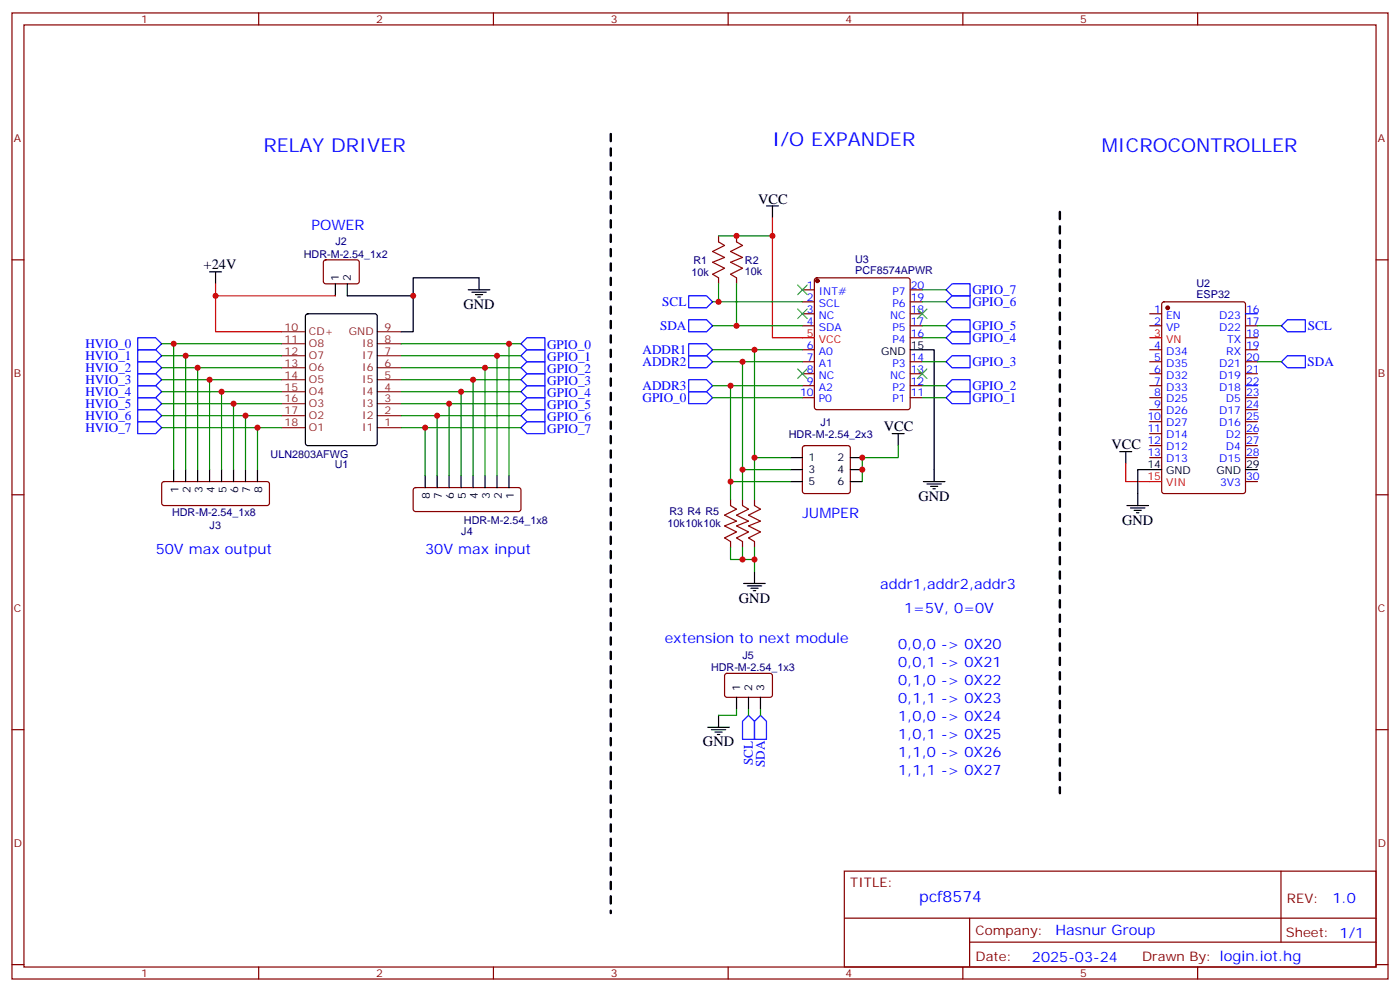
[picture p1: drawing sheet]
<svg xmlns="http://www.w3.org/2000/svg" width="412mm" height="292mm" viewBox="0 0 412 292" stroke-linecap="round" stroke-linejoin="round" font-family="sans-serif">
<g fill="none" stroke="#870000" stroke-width=".35">
<path d="M3.5 3.8h405.4v284.3h-405.4zM7.1 7.3h398.2v277.3h-398.2zM76.2 3.8v3.5M145.3 3.8v3.5M214.5 3.8v3.5M283.6 3.8v3.5M352.8 3.8v3.5M3.5 76.5h3.6M95.5 76.7l.5-.2h9.4l.4 .7v5.9l-.7 .4h-9.4l-.5-.7v-5.6zM211.7 69.4v1.8M217 69.4v1.8M405.3 76.5h3.6"/>
<path d="M211.7 81.8v1.7M217 81.8v1.7M236.4 92.4h3.5M236.4 95.9h3.5M236.4 85.3h3.5M236.4 88.8h3.5M240.1 82l.5-.2h26.8l.5 .2 .2 .5v37.4l-.2 .5-.5 .2h-26.8l-.5-.3-.2-.4v-37.4zM268.1 92.4h3.5M268.1 95.9h3.5M268.1 99.4h3.5M268.1 85.3h3.5M268.1 88.8h3.5"/>
<path d="M338.7 92.4h3.5M338.7 95.9h3.5M342.4 89l.5-.2h23.3l.6 .5 .1 55.3-.5 .6-23.5 .1-.7-.5v-55.3zM366.9 95.9h3.5M366.9 99.4h3.5M236.4 102.9h3.5M236.4 106.5h3.5M236.4 110h3.5M236.4 113.5h3.5M236.4 117.1h3.5M268.1 106.5h3.5M268.1 110h3.5"/>
<path d="M268.1 113.5h3.5M268.1 117.1h3.5M338.7 102.9h3.5M338.7 106.5h3.5M338.7 110h3.5M338.7 113.5h3.5M338.7 117.1h3.5M366.9 102.9h3.5M366.9 106.5h3.5M366.9 110h3.5M366.9 117.1h3.5M236.6 131.4l.5-.2h12.7l.5 .2 .2 .5v12.7l-.3 .5-.4 .2h-12.7l-.5-.3-.2-.4v-12.7z"/>
<path d="M338.7 120.6h3.5M338.7 124.1h3.5M338.7 127.6h3.5M338.7 131.2h3.5M338.7 134.7h3.5M366.9 120.6h3.5M366.9 124.1h3.5M366.9 127.6h3.5M366.9 131.2h3.5M366.9 134.7h3.5M3.5 145.6h3.6M47.9 142l.4-.3h30.4l.5 .3 .2 .5v5.6l-.3 .5-.4 .2h-30.4l-.5-.2-.2-.5v-5.6z"/>
<path d="M121.9 143.7l.5-.2h30.4l.5 .2 .2 .5v5.7l-.3 .5-.4 .2h-30.4l-.5-.3-.2-.4v-5.7zM215.2 147v1.8M215.2 159.4v1.7M218.7 147v1.8M218.7 159.4v1.7M222.2 147v1.8M222.2 159.4v1.7M366.9 141.7h3.5M405.3 145.6h3.6M213.7 198.4l.4-.2h13l.4 .7v5.9l-.7 .4h-12.9l-.5-.7v-5.6zM3.5 214.8h3.6M405.3 214.8h3.6"/>
<path d="M248.7 256.4h156.6v28.2h-156.6zM377.3 256.4v20.9M248.7 270.2h156.5M285.6 277.3h119.6M285.6 270.2v14.2M3.5 283.9h3.6M76.2 284.6v3.5M145.3 284.6v3.5M214.5 284.6v3.5M283.6 284.6v3.5M352.8 284.6v3.5M405.3 283.9h3.6"/>
</g>
<g fill="#870000" stroke="#870000" stroke-width=".35">
<circle cx="344" cy="90.6" r=".53"/>
<circle cx="240.8" cy="82.7" r=".53"/>
</g>
<path d="M227.5 64.1v35.3h12.4M63.5 83.5v14.1h19.4M63.5 87.1h35.3M338.7 99.4h3.5M331.6 136.5v5.2h10.6" fill="none" stroke="#f00" stroke-width=".35"/>
<g fill="none" stroke="#000" stroke-width=".35">
<path d="M225.8 60.6h3.5M227.5 60.6v3.5M61.7 80h3.6M63.5 80v3.5M90.2 92.6l.5-.2h19.7l.7 .4v37.7l-.4 .6-20 .1-.7-.5v-37.6zM98.8 83.5v3.6M102.3 83.5v3.6h19.4M137.9 85.3h6.4M139 86h4.2M140.1 86.7h2.1M140.8 87.4h.7M141.1 85.3v-3.5h-19.4v15.8h-3.5"/>
<path d="M268.1 102.9h7.1v38.8M51.2 138.2v3.5M54.7 138.2v3.5M58.2 138.2v3.5M61.7 138.2v3.5M65.3 138.2v3.5M68.8 138.2v3.5M72.3 138.2v3.5M75.8 138.2v3.5M125.2 140v3.5M128.8 140v3.5M132.3 140v3.5"/>
<path d="M135.8 140v3.5M139.3 140v3.5M142.9 140v3.5M146.4 140v3.5M149.9 140v3.5M232.8 138.2h3.6M232.8 134.7h3.6M250.5 138.2h3.5M250.5 134.7h3.5M262.8 127.6h3.5M264.6 127.6v3.6M329.8 132.9h3.6"/>
<path d="M331.6 132.9v3.6M342.2 138.2h-7.1v10.6M366.9 138.2h3.5M232.8 141.7h3.6M250.5 141.7h3.5M272 141.7h6.3M273 142.5h4.3M274.1 143.2h2.1M274.8 143.9h.7M332 148.8h6.3M333 149.5h4.3M334.1 150.2h2.1"/>
<path d="M334.8 150.9h.7M219.1 171.7h6.3M220.1 172.4h4.3M221.2 173.1h2.1M221.9 173.8h.7M222.2 168.2v3.5M208.5 214.1h6.3M209.5 214.8h4.3M210.6 215.5h2.1M211.3 216.2h.7M211.7 210.5v3.6M217 205.2v3.6"/>
<path d="M220.5 205.2v3.6M224 205.2v3.6"/>
</g>
<g fill="none" stroke="#00f" stroke-width=".35">
<path d="M40.6 99.4h5.3l1.7 1.8-1.7 1.7h-5.3zM155.2 99.4h5.3v3.5h-5.3l-1.7-1.7zM202.8 87.1h5.3l1.8 1.7-1.8 1.8h-5.3zM202.8 94.1h5.3l1.8 1.8-1.8 1.7h-5.3zM278.7 85.3l1.8-1.8h5.3v3.6h-5.3zM278.7 88.8l1.8-1.7h5.3v3.5h-5.3zM278.7 95.9l1.8-1.8h5.3v3.5h-5.3zM278.7 99.4l1.8-1.8h5.3v3.6h-5.3zM366.9 92.4h3.5M377.5 95.9l1.7-1.8h5.3v3.5h-5.3zM40.6 117.1h5.3l1.7 1.7-1.7 1.8h-5.3zM40.6 113.5h5.3l1.7 1.8-1.7 1.8h-5.3z"/>
<path d="M40.6 110h5.3l1.7 1.8-1.7 1.7h-5.3zM40.6 106.5h5.3l1.7 1.7-1.7 1.8h-5.3zM40.6 102.9h5.3l1.7 1.8-1.7 1.8h-5.3zM155.2 102.9h5.3v3.6h-5.3l-1.7-1.8zM155.2 106.5h5.3v3.5h-5.3l-1.7-1.8zM155.2 110h5.3v3.5h-5.3l-1.7-1.7zM155.2 113.5h5.3v3.6h-5.3l-1.7-1.8zM155.2 117.1h5.3v3.5h-5.3l-1.7-1.8zM202.8 115.3h5.3l1.8 1.8-1.8 1.7h-5.3zM202.8 101.2h5.3l1.8 1.7-1.8 1.8h-5.3zM202.8 104.7h5.3l1.8 1.8-1.8 1.7h-5.3zM202.8 111.8h5.3l1.8 1.7-1.8 1.8h-5.3z"/>
<path d="M278.7 106.5l1.8-1.8h5.3v3.5h-5.3zM278.7 113.5l1.8-1.7h5.3v3.5h-5.3zM278.7 117.1l1.8-1.8h5.3v3.5h-5.3zM366.9 113.5h3.5M377.5 106.5l1.7-1.8h5.3v3.5h-5.3zM40.6 124.1h5.3l1.7 1.8-1.7 1.7h-5.3zM40.6 120.6h5.3l1.7 1.7-1.7 1.8h-5.3zM155.2 120.6h5.3v3.5h-5.3l-1.7-1.8zM155.2 124.1h5.3v3.5h-5.3l-1.7-1.7zM220.5 210.5l1.7 1.8v5.3h-3.5v-5.3zM224 210.5l1.8 1.8v5.3h-3.6v-5.3z"/>
</g>
<g fill="none" stroke="#8c2424" stroke-width=".35">
<path d="M82.9 97.6h7.1M111.1 97.6h7.1M82.9 118.8h7.1M82.9 115.3h7.1M82.9 111.8h7.1M82.9 108.2h7.1M82.9 104.7h7.1M82.9 101.2h7.1M111.1 118.8h7.1M111.1 115.3h7.1M111.1 111.8h7.1M111.1 108.2h7.1"/>
<path d="M111.1 104.7h7.1M111.1 101.2h7.1M82.9 125.9h7.1M82.9 122.3h7.1M111.1 125.9h7.1M111.1 122.3h7.1"/>
</g>
<path d="M234.9 90.9l2.9 2.9M234.9 83.9l2.9 2.8M237.8 90.9l-2.9 2.9M237.8 83.9l-2.9 2.8M270.2 90.9l2.8 2.9M273 90.9l-2.8 2.9M234.9 108.6l2.9 2.8M237.8 108.6l-2.9 2.8M270.2 108.6l2.8 2.8M273 108.6l-2.8 2.8" fill="none" stroke="#3c3" stroke-width=".35"/>
<g fill="none" stroke="#008700" stroke-width=".35">
<path d="M211.7 69.4h15.8M209.9 88.8h26.5M209.9 95.9h26.5M211.7 83.5v5.3M217 83.5v12.4M271.6 88.8h7.1M271.6 95.9h7.1M271.6 99.4h7.1M271.6 85.3h7.1M370.4 95.9h7.1M47.6 104.7h35.3M47.6 108.2h35.3"/>
<path d="M47.6 111.8h35.3M47.6 115.3h35.3M47.6 118.8h35.3M47.6 101.2h35.3M51.2 101.2v37M54.7 104.7v33.5M58.2 108.2v30M61.7 111.8v26.4M65.3 115.3v22.9M68.8 118.8v19.4M118.2 104.7h35.3M118.2 108.2h35.3"/>
<path d="M118.2 111.8h35.3M118.2 115.3h35.3M118.2 118.8h35.3M118.2 101.2h35.3M132.3 118.8v21.2M135.8 115.3v24.7M139.3 111.8v28.2M142.9 108.2v31.8M146.4 104.7v35.3M149.9 101.2v38.8M209.9 113.5h26.5M209.9 117.1h26.5"/>
<path d="M209.9 106.5h26.5M209.9 102.9h26.5M215.2 113.5v28.2h17.6M218.7 106.5v31.7h14.1M222.2 102.9v31.8h10.6M271.6 113.5h7.1M271.6 117.1h7.1M271.6 106.5h7.1M370.4 106.5h7.1M47.6 122.3h35.3M47.6 125.9h35.3M72.3 122.3v15.9"/>
<path d="M75.8 125.9v12.3M118.2 122.3h35.3M118.2 125.9h35.3M125.2 125.9v14.1M128.8 122.3v17.7M218.7 138.2v8.8M222.2 134.7v12.3M264.6 131.2v3.5h-10.6v7M215.2 141.7v5.3M215.2 161.1v3.6h7v3.5M218.7 161.1v3.6M222.2 161.1v3.6"/>
<path d="M217 208.8v1.7h-5.3M220.5 208.8v1.7M224 208.8v1.7"/>
</g>
<path d="M211.7 71.2l1.7 1-3.5 1.8 3.5 1.8-3.5 1.4 3.5 1.8-3.5 1.7 1.8 1.1M217 71.2l1.7 1-3.5 1.8 3.5 1.8-3.5 1.4 3.5 1.8-3.5 1.7 1.8 1.1M215.2 148.8l1.8 1.1-3.6 1.7 3.6 1.8-3.6 1.4 3.6 1.8-3.6 1.7 1.8 1.1M218.7 148.8l1.8 1.1-3.5 1.7 3.5 1.8-3.5 1.4 3.5 1.8-3.5 1.7 1.7 1.1M222.2 148.8l1.8 1.1-3.5 1.7 3.5 1.8-3.5 1.4 3.5 1.8-3.5 1.7 1.7 1.1" fill="none" stroke="#a10000" stroke-width=".35"/>
<path d="M179.9 39.4v229.3M312.2 62.4v171.1" fill="none" stroke="#000" stroke-width=".71" stroke-dasharray="2.1 2.1"/>
<g fill="#c00">
<circle cx="211.7" cy="88.8" r=".88"/>
<circle cx="217" cy="95.9" r=".88"/>
<circle cx="227.5" cy="69.4" r=".88"/>
<circle cx="217" cy="69.4" r=".88"/>
<circle cx="254" cy="138.2" r=".88"/>
<circle cx="254" cy="134.7" r=".88"/>
<circle cx="222.3" cy="102.9" r=".88"/>
<circle cx="218.7" cy="106.5" r=".88"/>
<circle cx="215.2" cy="113.5" r=".88"/>
<circle cx="215.2" cy="141.7" r=".88"/>
<circle cx="218.7" cy="138.2" r=".88"/>
<circle cx="222.3" cy="134.7" r=".88"/>
<circle cx="222.3" cy="164.7" r=".88"/>
<circle cx="218.7" cy="164.7" r=".88"/>
<circle cx="75.8" cy="125.9" r=".88"/>
<circle cx="72.3" cy="122.3" r=".88"/>
<circle cx="68.8" cy="118.8" r=".88"/>
<circle cx="65.3" cy="115.3" r=".88"/>
<circle cx="61.7" cy="111.8" r=".88"/>
<circle cx="58.2" cy="108.2" r=".88"/>
<circle cx="54.7" cy="104.7" r=".88"/>
<circle cx="51.2" cy="101.2" r=".88"/>
<circle cx="125.2" cy="125.9" r=".88"/>
<circle cx="128.8" cy="122.3" r=".88"/>
<circle cx="132.3" cy="118.8" r=".88"/>
<circle cx="135.8" cy="115.3" r=".88"/>
<circle cx="139.3" cy="111.8" r=".88"/>
<circle cx="142.9" cy="108.2" r=".88"/>
<circle cx="146.4" cy="104.7" r=".88"/>
<circle cx="149.9" cy="101.2" r=".88"/>
<circle cx="121.7" cy="87.1" r=".88"/>
<circle cx="63.5" cy="87.1" r=".88"/>
</g>
<g font-size="5.6" fill="#00f">
<text x="77.6" y="44.7">RELAY DRIVER</text>
<text x="227.5" y="43">I/O EXPANDER</text>
<text x="324.6" y="44.7">MICROCONTROLLER</text>
</g>
<text font-size="4.6" fill="#00f" x="270.8" y="265.4">pcf8574</text>
<g font-size="4.2">
<text x="223.3" y="59.9">VCC</text>
<text x="60" y="79.3">+24V</text>
<text x="136.5" y="90.9">GND</text>
<text x="260.3" y="126.9">VCC</text>
<text x="327.4" y="132.2">VCC</text>
<text x="270.6" y="147.4">GND</text>
<text x="330.6" y="154.4">GND</text>
<text x="217.7" y="177.4">GND</text>
<text x="207.1" y="219.7">GND</text>
</g>
<g font-size="4.2" fill="#00f">
<text x="91.7" y="67.7">POWER</text>
<text x="236.4" y="152.3">JUMPER</text>
<text x="45.9" y="162.9">50V max output</text>
<text x="125.2" y="162.9">30V max input</text>
<text x="259.3" y="173.5">addr1,addr2,addr3</text>
<text x="266.3" y="180.6">1=5V, 0=0V</text>
<text x="195.8" y="189.4">extension to next module</text>
<text x="264.6" y="191.1">0,0,0 -&gt; 0X20</text>
<text x="264.6" y="196.4">0,0,1 -&gt; 0X21</text>
<text x="264.6" y="201.7">0,1,0 -&gt; 0X22</text>
<text x="264.6" y="207">0,1,1 -&gt; 0X23</text>
<text x="264.6" y="212.3">1,0,0 -&gt; 0X24</text>
<text x="264.6" y="217.6">1,0,1 -&gt; 0X25</text>
<text x="264.6" y="222.9">1,1,0 -&gt; 0X26</text>
<text x="264.6" y="228.2">1,1,1 -&gt; 0X27</text>
<text x="392.5" y="265.7">1.0</text>
<text x="310.9" y="275.2">Hasnur Group</text>
<text x="304" y="283">2025-03-24</text>
</g>
<g font-size="3.9" fill="#00f">
<text x="286.5" y="86.6">GPIO_7</text>
<text x="195.1" y="90.1">SCL</text>
<text x="286.5" y="90.1">GPIO_6</text>
<text x="194.4" y="97.1">SDA</text>
<text x="286.5" y="97.1">GPIO_5</text>
<text x="286.5" y="100.7">GPIO_4</text>
<text x="385.2" y="97.2">SCL</text>
<text x="25.2" y="102.5">HVIO_0</text>
<text x="25.2" y="106">HVIO_1</text>
<text x="161.2" y="102.8">GPIO_0</text>
<text x="161.2" y="106.3">GPIO_1</text>
<text x="189.3" y="104.2">ADDR1</text>
<text x="189.3" y="107.7">ADDR2</text>
<text x="286.5" y="107.7">GPIO_3</text>
<text x="385.2" y="107.7">SDA</text>
<text x="25.2" y="113.1">HVIO_3</text>
<text x="25.2" y="109.5">HVIO_2</text>
<text x="161.2" y="109.8">GPIO_2</text>
<text x="161.2" y="113.3">GPIO_3</text>
<text x="25.2" y="116.6">HVIO_4</text>
<text x="161.2" y="116.9">GPIO_4</text>
<text x="189.3" y="118.3">GPIO_0</text>
<text x="189.3" y="114.8">ADDR3</text>
<text x="286.5" y="114.8">GPIO_2</text>
<text x="286.5" y="118.3">GPIO_1</text>
<text x="25.2" y="123.6">HVIO_6</text>
<text x="25.2" y="120.1">HVIO_5</text>
<text x="161.2" y="120.4">GPIO_5</text>
<text x="161.2" y="123.9">GPIO_6</text>
<text x="25.2" y="127.2">HVIO_7</text>
<text x="161.2" y="127.4">GPIO_7</text>
<text x="221.7" y="225.2" transform="rotate(-90 221.7 225.2)">SCL</text>
<text x="225.3" y="225.8" transform="rotate(-90 225.3 225.8)">SDA</text>
</g>
<g font-size="3.9" fill="#800">
<text x="250.5" y="261">TITLE:</text>
<text x="379.1" y="265.7">REV:</text>
<text x="287.4" y="275.2">Company:</text>
<text x="378.7" y="275.8">Sheet: 1/1</text>
<text x="287.4" y="282.9">Date:</text>
<text x="336.4" y="282.9">Drawn By: login.iot.hg</text>
</g>
<g font-size="3.2" fill="#800">
<text x="41.6" y="6.8">1</text>
<text x="110.8" y="6.8">2</text>
<text x="179.9" y="6.8">3</text>
<text x="249.1" y="6.8">4</text>
<text x="318.2" y="6.8">5</text>
<text x="4.1" y="41.9">A</text>
<text x="405.9" y="41.9">A</text>
<text x="4.1" y="111.1">B</text>
<text x="405.9" y="111.1">B</text>
<text x="4.1" y="180.2">C</text>
<text x="405.9" y="180.2">C</text>
<text x="4.1" y="249.3">D</text>
<text x="405.9" y="249.3">D</text>
<text x="41.6" y="287.6">1</text>
<text x="110.8" y="287.6">2</text>
<text x="179.9" y="287.6">3</text>
<text x="249.1" y="287.6">4</text>
<text x="318.2" y="287.6">5</text>
</g>
<g font-size="3.2" fill="#000080">
<text x="89.5" y="75.9">HDR-M-2.54_1x2</text>
<text x="98.8" y="72.2">J2</text>
<text x="204.3" y="77.6">R1</text>
<text x="219.4" y="77.6">R2</text>
<text x="251.9" y="77.5">U3</text>
<text x="203.7" y="81.2">10k</text>
<text x="219.4" y="80.8">10k</text>
<text x="251.9" y="80.7">PCF8574APWR</text>
<text x="352.4" y="87.8">ESP32</text>
<text x="352.4" y="84.6">U2</text>
<text x="241.7" y="125.3">J1</text>
<text x="232.4" y="128.8">HDR-M-2.54_2x3</text>
<text x="79.7" y="134.7">ULN2803AFWG</text>
<text x="98.6" y="137.9">U1</text>
<text x="50.7" y="152">HDR-M-2.54_1x8</text>
<text x="61.8" y="155.6">J3</text>
<text x="136.7" y="154.1">HDR-M-2.54_1x8</text>
<text x="196.6" y="155.2">10k10k10k</text>
<text x="197.2" y="151.7">R3 R4 R5</text>
<text x="135.9" y="157.3">J4</text>
<text x="209.4" y="197.5">HDR-M-2.54_1x3</text>
<text x="218.7" y="194">J5</text>
</g>
<g font-size="3.2">
<text x="99.8" y="82.8" transform="rotate(-90 99.8 82.8)">1</text>
<text x="103.4" y="82.8" transform="rotate(-90 103.4 82.8)">2</text>
<text x="259.5" y="104.4">GND</text>
<text x="268.3" y="102.6">15</text>
<text x="238.1" y="135.7">1</text>
<text x="246.7" y="135.7">2</text>
<text x="338" y="137.9">14</text>
<text x="367.1" y="137.9">29</text>
<text x="238.1" y="139.3">3</text>
<text x="238.1" y="142.8">5</text>
<text x="246.7" y="139.3">4</text>
<text x="246.7" y="142.8">6</text>
<text x="343.5" y="139.6">GND</text>
<text x="358.3" y="139.6">GND</text>
<text x="52.6" y="145.1" transform="rotate(-90 52.6 145.1)">1</text>
<text x="56.1" y="145.1" transform="rotate(-90 56.1 145.1)">2</text>
<text x="59.6" y="145.1" transform="rotate(-90 59.6 145.1)">3</text>
<text x="63.1" y="145.1" transform="rotate(-90 63.1 145.1)">4</text>
<text x="66.7" y="145.1" transform="rotate(-90 66.7 145.1)">5</text>
<text x="70.2" y="145.1" transform="rotate(-90 70.2 145.1)">6</text>
<text x="73.7" y="145.1" transform="rotate(-90 73.7 145.1)">7</text>
<text x="77.3" y="145.1" transform="rotate(-90 77.3 145.1)">8</text>
<text x="126.6" y="146.8" transform="rotate(-90 126.6 146.8)">8</text>
<text x="130.2" y="146.8" transform="rotate(-90 130.2 146.8)">7</text>
<text x="133.7" y="146.8" transform="rotate(-90 133.7 146.8)">6</text>
<text x="137.2" y="146.8" transform="rotate(-90 137.2 146.8)">5</text>
<text x="140.8" y="146.8" transform="rotate(-90 140.8 146.8)">4</text>
<text x="144.3" y="146.8" transform="rotate(-90 144.3 146.8)">3</text>
<text x="147.8" y="146.8" transform="rotate(-90 147.8 146.8)">2</text>
<text x="151.3" y="146.8" transform="rotate(-90 151.3 146.8)">1</text>
<text x="218" y="203.5" transform="rotate(-90 218 203.5)">1</text>
<text x="221.5" y="203.5" transform="rotate(-90 221.5 203.5)">2</text>
<text x="225.1" y="203.5" transform="rotate(-90 225.1 203.5)">3</text>
</g>
<g font-size="3.2" fill="#00f">
<text x="237.7" y="84.9">1</text>
<text x="237.7" y="88.5">2</text>
<text x="241.2" y="86.7">INT#</text>
<text x="262.9" y="86.7">P7</text>
<text x="268.3" y="88.5">19</text>
<text x="268.3" y="84.9">20</text>
<text x="237.7" y="92">3</text>
<text x="237.7" y="95.5">4</text>
<text x="241.2" y="90.2">SCL</text>
<text x="241.2" y="93.8">NC</text>
<text x="262.2" y="93.8">NC</text>
<text x="262.9" y="90.2">P6</text>
<text x="268.3" y="95.5">17</text>
<text x="268.3" y="92">18</text>
<text x="340" y="92">1</text>
<text x="340" y="95.5">2</text>
<text x="343.5" y="93.8">EN</text>
<text x="359.1" y="93.8">D23</text>
<text x="367.1" y="92">16</text>
<text x="367.1" y="95.5">17</text>
<text x="241.2" y="97.3">SDA</text>
<text x="262.9" y="100.8">P4</text>
<text x="262.9" y="97.3">P5</text>
<text x="268.3" y="99.1">16</text>
<text x="343.5" y="97.3">VP</text>
<text x="359.1" y="97.3">D22</text>
<text x="361.5" y="100.8">TX</text>
<text x="367.1" y="99.1">18</text>
<text x="237.7" y="102.6">6</text>
<text x="237.7" y="106.1">7</text>
<text x="241.2" y="104.4">A0</text>
<text x="241.2" y="107.9">A1</text>
<text x="262.9" y="107.9">P3</text>
<text x="268.3" y="106.1">14</text>
<text x="340" y="102.6">4</text>
<text x="340" y="106.1">5</text>
<text x="343.5" y="104.4">D34</text>
<text x="343.5" y="107.9">D35</text>
<text x="359.1" y="107.9">D21</text>
<text x="361.2" y="104.4">RX</text>
<text x="367.1" y="102.6">19</text>
<text x="367.1" y="106.1">20</text>
<text x="237.7" y="109.6">8</text>
<text x="237.7" y="113.2">9</text>
<text x="241.2" y="111.4">NC</text>
<text x="262.2" y="111.4">NC</text>
<text x="268.3" y="113.2">12</text>
<text x="268.3" y="109.6">13</text>
<text x="340" y="109.6">6</text>
<text x="340" y="113.2">7</text>
<text x="343.5" y="111.4">D32</text>
<text x="359.1" y="111.4">D19</text>
<text x="367.1" y="109.6">21</text>
<text x="367.1" y="113.2">22</text>
<text x="235.7" y="116.7">10</text>
<text x="241.2" y="114.9">A2</text>
<text x="241.2" y="118.5">P0</text>
<text x="262.9" y="118.5">P1</text>
<text x="262.9" y="114.9">P2</text>
<text x="268.3" y="116.7">11</text>
<text x="340" y="116.7">8</text>
<text x="343.5" y="114.9">D33</text>
<text x="343.5" y="118.5">D25</text>
<text x="359.1" y="114.9">D18</text>
<text x="361.1" y="118.5">D5</text>
<text x="367.1" y="116.7">23</text>
<text x="338" y="123.8">10</text>
<text x="340" y="120.2">9</text>
<text x="343.5" y="122">D26</text>
<text x="343.5" y="125.5">D27</text>
<text x="359.1" y="122">D17</text>
<text x="359.1" y="125.5">D16</text>
<text x="367.1" y="120.2">24</text>
<text x="367.1" y="123.8">25</text>
<text x="338" y="127.3">11</text>
<text x="338" y="130.8">12</text>
<text x="343.5" y="129">D14</text>
<text x="361.1" y="129">D2</text>
<text x="367.1" y="130.8">27</text>
<text x="367.1" y="127.3">26</text>
<text x="338" y="134.3">13</text>
<text x="343.5" y="132.6">D12</text>
<text x="343.5" y="136.1">D13</text>
<text x="359.1" y="136.1">D15</text>
<text x="361.1" y="132.6">D4</text>
<text x="367.1" y="134.3">28</text>
<text x="359.4" y="143.2">3V3</text>
<text x="367.1" y="141.4">30</text>
</g>
<g font-size="3.2" fill="#8d2323">
<text x="83.8" y="100.8">11</text>
<text x="83.8" y="97.3">10</text>
<text x="91" y="98.7">CD+</text>
<text x="102.8" y="98.7">GND</text>
<text x="113.2" y="100.8">8</text>
<text x="113.2" y="97.3">9</text>
<text x="83.8" y="107.9">13</text>
<text x="83.8" y="104.4">12</text>
<text x="91" y="102.2">O8</text>
<text x="91" y="105.8">O7</text>
<text x="106.7" y="105.8">I7</text>
<text x="106.7" y="102.2">I8</text>
<text x="113.2" y="107.9">6</text>
<text x="113.2" y="104.4">7</text>
<text x="83.8" y="111.4">14</text>
<text x="91" y="112.8">O5</text>
<text x="91" y="109.3">O6</text>
<text x="106.7" y="112.8">I5</text>
<text x="106.7" y="109.3">I6</text>
<text x="113.2" y="111.4">5</text>
<text x="83.8" y="118.5">16</text>
<text x="83.8" y="114.9">15</text>
<text x="91" y="119.9">O3</text>
<text x="91" y="116.3">O4</text>
<text x="106.7" y="119.9">I3</text>
<text x="106.7" y="116.3">I4</text>
<text x="113.2" y="118.5">3</text>
<text x="113.2" y="114.9">4</text>
<text x="83.8" y="125.5">18</text>
<text x="83.8" y="122">17</text>
<text x="91" y="123.4">O2</text>
<text x="106.7" y="123.4">I2</text>
<text x="113.2" y="125.5">1</text>
<text x="113.2" y="122">2</text>
<text x="91" y="126.9">O1</text>
<text x="106.7" y="126.9">I1</text>
</g>
<g font-size="3.2" fill="#f00">
<text x="237.7" y="99.1">5</text>
<text x="241.2" y="100.8">VCC</text>
<text x="340" y="99.1">3</text>
<text x="343.5" y="100.8">VN</text>
<text x="338" y="141.4">15</text>
<text x="343.5" y="143.2">VIN</text>
</g>
</svg>
